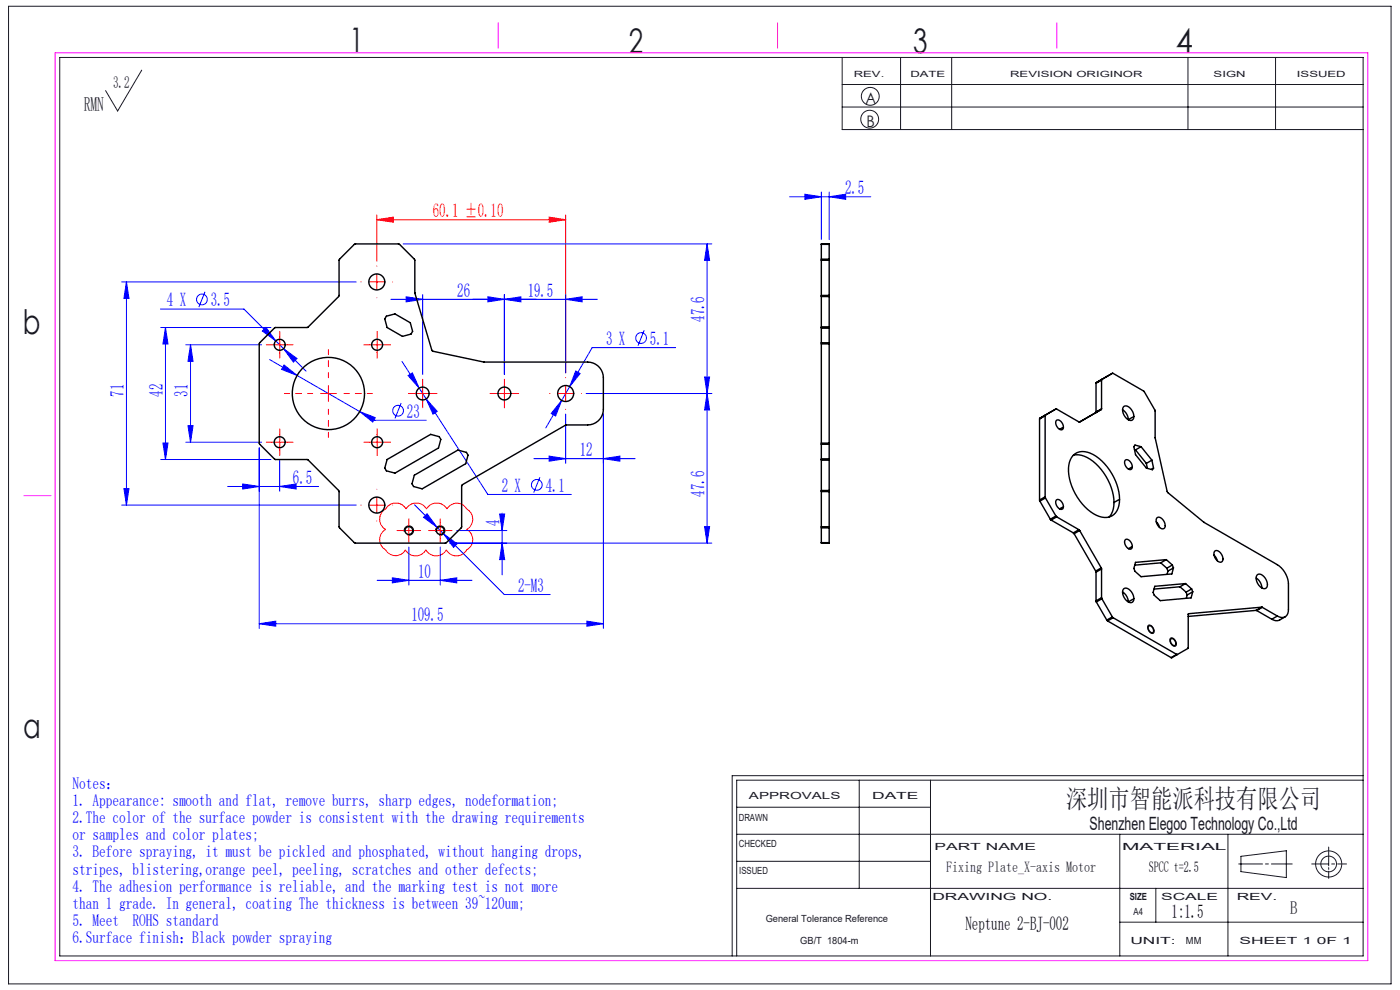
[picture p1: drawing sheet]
<svg xmlns="http://www.w3.org/2000/svg" width="297mm" height="210mm" viewBox="0 0 297 210" stroke-linecap="round" stroke-linejoin="round" font-family="sans-serif">
<g fill="none" stroke="#00f" stroke-width=".21">
<path d="M25.8 59.8h49.8M26.8 59.8v47.3M26.8 59.8l.6 3.5h-1.1zM85.5 51.7h65.5M150 51.7v63.5M150 51.7l.5 3.5h-1zM167.5 41.7h17.2M170.7 41.2l3.5 .5-3.5 .6zM174.2 40.7v10.1M175.9 41.7l3.5-.5v1.1zM175.9 40.7v10.1M34 65.6h17.8l6.7 6.7"/>
<path d="M34.1 69.5h23.4M35.1 69.5v28M35.1 69.5l.5 3.5h-1zM39.4 73.1h16.1M40.4 73.1v20.7M40.4 73.1l.6 3.5h-1.1zM43.5 61.9l-1.3 3.2M56.4 69.5l2.1 2.8-2.8-2.1zM57.2 76.3l5.8 3.3M58.5 72.3l6.4 6.4M60.2 74l2.8 2.1-.7 .7zM60.3 77.4l2.7 2.2-3.3-1.2z"/>
<path d="M63 79.6l16.5 9.6h10.9M82.9 63.5h43.8M85.3 76.7l18.2 28.2h17.7M86.2 63l3.5 .5-3.5 .5zM86.6 79.7l.9-.6 1.4 3.2zM89.7 62.5v16.9M103.5 63l3.5 .5-3.5 .5zM107 63.5l3.5-.5v1zM107 62.5v16.9M120 63.5l3.5-.5v1zM120 62.5v16.6M122.1 78.7l1 .5-2.2 2.8z"/>
<path d="M136.7 70.1l-1.3 3.2M143.3 73.7h-17.7l-9.8 17.1M149.5 80h1l-.5 3.5zM34.1 97.5h23.4M34.6 94h1l-.5 3.5zM39.4 93.8h16.1M39.9 90.3h1.1l-.6 3.5zM55 95v38.3M59.3 97.6v6.6M76.3 87.3l3.3 1.3-.5 .9zM85.1 85.5l-1.3 3.2M90.4 84.6l2.4 2.7-.9 .6z"/>
<path d="M113.3 97.3h21.4M116.5 96.8l3.5 .5-3.5 .5zM119.2 84.9l-1.3 3.3-1-.5zM120 87.8v10.5M124.4 83.5h26.6M128 97.3l3.5-.5v1zM128 87.8v45.5M150 83.5l.5 3.5h-1zM25.8 107.1h49.8M26.3 103.6h1.1l-.6 3.5zM48.3 103.2h19.3M51.5 102.7l3.5 .5-3.5 .5z"/>
<path d="M59.3 103.2l3.5-.5v1zM86.7 116v8.1M87.9 107.1l19.1 19h9.7M90.6 109l2.1 2.8-2.9-2.1zM93.4 116v8.1M94.1 113.2l2.9 2.1-.8 .8zM95.5 115.2h55.5M96.9 112.5h10.6M106 109h1.1l-.6 3.5zM106.5 115.2l.6 3.5h-1.1zM106.5 108.8v13.1M114.5 101.2l-1.3 3.3"/>
<path d="M149.5 111.7h1l-.5 3.5zM55 132.3l3.5-.5v1zM55 132.3h73M80 123.1h20.1M83.2 122.6l3.5 .5-3.5 .5zM93.4 123.1l3.5-.5v1zM124.5 131.8l3.5 .5-3.5 .5z"/>
<circle cx="42.8" cy="63.5" r="1.14"/>
<circle cx="136" cy="71.7" r="1.14"/>
<circle cx="84.4" cy="87.1" r="1.14"/>
<circle cx="113.9" cy="102.9" r="1.14"/>
</g>
<g fill="none" stroke="#191924" stroke-width=".21">
<path d="M1.8 1.3h293.3v207.4h-293.3zM12.7 12.2h276.5v190.6h-276.5zM30.1 14.9l-5.1 8.6-2.6-4.3M178.7 12.2v15.3h110.5M178.7 17.9h110.5M191.1 12.2v15.3M201.9 12.2v15.3M252 12.2v15.3M270.6 12.2v15.3M178.7 22.7h110.5M156.3 177h132.9M156.3 171.2h41.1"/>
<path d="M182.3 165.5v22.9M197.4 165.5v37.3M237.6 177v25.8M260.5 177v25.8M281.9 179.7v4M289.2 165.5h-132.9v37.3M289.2 164.5h-133.9v38.3M156.3 188.4h132.9M156.3 182.7h41.1M237.6 195.6h51.6M245.2 188.4v7.2M262.8 183.3h5"/>
<path d="M263.3 181.6l9.6-1.1v5.7l-9.6-1.3zM268.5 183.3h.6M269.7 183.3h4.4M278.3 183.3h3.6M281.9 184v.4M281.9 184.8v1.5M282.5 183.3h.6M283.8 183.3h1.9"/>
<circle cx="184.5" cy="25.3" r="1.89"/>
<circle cx="184.6" cy="20.4" r="1.89"/>
<circle cx="281.9" cy="183.3" r="1.67"/>
<circle cx="281.9" cy="183.3" r="2.77"/>
</g>
<g fill="none" stroke="#f00" stroke-width=".21">
<path d="M78.3 59.8h3.3M79.9 58.1v3.4M79.9 46.6l3.5-.5v1zM79.9 45.6v9.8M79.9 46.6h40.1M116.5 46.1l3.5 .5-3.5 .5zM120 45.6v33.5M57.7 73.1h3.3M59.3 71.5v3.3M78.3 73.1h3.4M80 71.5v3.3M57.7 93.8h3.3"/>
<path d="M59.3 92.1v3.4M68 83.5h3.3M69.7 81.8v3.3M78.3 93.8h3.4M80 92.1v3.4M88 83.5h3.3M89.7 81.8v3.3M105.3 83.5h3.4M107 81.8v3.3M118.3 83.5h3.4M120 81.8v3.3M78.3 107.1h3.3"/>
<path d="M79.9 105.5v3.3M82.2 107.4a2.47 2.47 0 0 1 4 .6 2.48 2.48 0 0 1 4.3 0 2.47 2.47 0 0 1 4.3 0 2.4 2.4 0 0 1 4.2 0 2.48 2.48 0 0 1 0 4.3 2.47 2.47 0 0 1 0 4.3 2.47 2.47 0 0 1-4.3 0 2.48 2.48 0 0 1-4.4 0 2.47 2.47 0 0 1-4.3 0 2.4 2.4 0 0 1-4.2 0 2.47 2.47 0 0 1 0-4.3 2.48 2.48 0 0 1 0-4.3zM85.1 112.5h3.3M86.7 110.9v3.3M91.7 112.5h3.4M93.4 110.9v3.3"/>
</g>
<path d="M85.8 112.8a1 1 0 0 1 .8-1.3 1 1 0 0 1 1.1 1.1 1 1 0 0 1-1.2 .9M92.4 112.8a1 1 0 0 1 .9-1.3 1 1 0 0 1 1.1 1.1 1 1 0 0 1-1.3 .9M243.6 132.7a1.07 1.07 0 0 1 1.3 1.3l-.1 .2a.84 .84 0 0 1-1.3-.8zM248.3 135.4a1.07 1.07 0 0 1 1.3 1.3l-.1 .2a.84 .84 0 0 1-1.3-.7z" fill="none" stroke="#000" stroke-width=".21"/>
<path d="M11.7 11.2h278.5v192.6h-278.5zM105.7 4.8v5.4M165 4.8v5.4M224.2 4.8v5.4M5.1 105.1h5.7" fill="none" stroke="#f0f" stroke-width=".21"/>
<path d="M66.3 83.5h-6M69.7 80.1v-6M69.7 86.8v6M73 83.5h6" fill="none" stroke="#f00" stroke-width=".21" stroke-dasharray="30.5 1.3 1.3 1.3" stroke-dashoffset="29.4"/>
<g fill="none" stroke="#f00" stroke-width=".21" stroke-dasharray="30.5 1.3 1.3 1.3">
<path d="M76.6 59.8h.1M79.9 56.5v-.1M83.3 59.8h.1M57.7 73.1h-1.2M59.3 71.5v-1.2M59.3 74.8v1.2M61 73.1h1.2M78.3 73.1h-1.1M79.9 63.1v.1M80 71.5v-1.2M80 74.8v1.2M81.7 73.1h1.1"/>
<path d="M57.7 93.8h-1.2M59.3 92.1v-1.1M59.3 95.5v1.1M61 93.8h1.2M78.3 93.8h-1.1M80 92.1v-1.1M80 95.5v1.1M81.7 93.8h1.1M88 83.5h-1.4M89.7 81.8v-1.4M89.7 85.1v1.4M91.3 83.5h1.4"/>
<path d="M105.3 83.5h-1.3M107 81.8v-1.4M107 85.1v1.4M108.7 83.5h1.3M116.7 83.5h-.1M120 80.1h.1M120 86.8h.1M123.3 83.5h.1M76.6 107.1h.1M79.9 103.8h.1M79.9 110.5h.1M83.3 107.1h.1"/>
<path d="M85.1 112.5h-.9M86.7 110.9v-.9M86.7 114.2v.8M88.4 112.5h.8M91.7 112.5h-.8M93.4 110.9v-.9M93.4 114.2v.8M95.1 112.5h.8"/>
</g>
<path d="M79.9 46.6l3.5-.5v1zM116.5 46.1l3.5 .5-3.5 .5z" fill="#f00"/>
<g fill="#00f">
<path d="M86.2 63l3.5 .5-3.5 .5zM107 63.5l3.5-.5v1zM60.3 77.4l-.6 1 3.3 1.2zM76.3 87.3l2.8 2.2 .5-.9zM60.2 74l2.1 2.8 .7-.7zM56.4 69.5l-.7 .7 2.8 2.1zM119.2 84.9l-2.3 2.8 1 .5zM122.1 78.7l-1.2 3.3 2.2-2.8zM103.5 63l3.5 .5-3.5 .5zM120 63.5l3.5-.5v1zM86.6 79.7l2.3 2.6-1.4-3.2zM90.4 84.6l1.5 3.3 .9-.6zM116.5 96.8l3.5 .5-3.5 .5zM128 97.3l3.5-.5v1zM83.2 122.6l3.5 .5-3.5 .5zM93.4 123.1l3.5-.5v1zM90.6 109l-.8 .7 2.9 2.1zM94.1 113.2l2.1 2.9 .8-.8z"/>
<path d="M170.7 41.2l3.5 .5-3.5 .6zM175.9 41.7l3.5-.5v1.1z"/>
<path d="M149.5 80h1l-.5 3.5zM150 51.7l.5 3.5h-1z"/>
<path d="M35.1 69.5l.5 3.5h-1zM34.6 94h1l-.5 3.5zM40.4 73.1l.6 3.5h-1.1zM39.9 90.3h1.1l-.6 3.5zM150 83.5l.5 3.5h-1zM149.5 111.7h1l-.5 3.5zM26.8 59.8l.6 3.5h-1.1zM26.3 103.6h1.1l-.6 3.5zM106 109h1.1l-.6 3.5zM106.5 115.2l.6 3.5h-1.1z"/>
<path d="M51.5 102.7l3.5 .5-3.5 .5zM59.3 103.2l3.5-.5v1zM55 132.3l3.5-.5v1zM124.5 131.8l3.5 .5-3.5 .5z"/>
</g>
<g fill="none" stroke="#000" stroke-width=".3">
<path d="M75.2 51.8l9.4-.1 3.3 3.3 .1 7.2 3.8 12.3 10.9 2.3h22a3.3 3.3 0 0 1 3.3 3.3v6.7a3.3 3.3 0 0 1-3.3 3.3l-4.7 .1-21.9 12.6-.2 .3v8.7l-3.3 3.4-19.4-.1-3.3-3.3-.1-7.8-6.5-6.5h-6.9l-3.4-3.5v-21.2l3.4-3.3 6.9-.1 6.5-6.5 .1-7.8zM174.2 55v.2M174.2 51.8h1.7M174.2 51.8v3.2M174.2 55.2v7.5M174.2 55.2h1.7M174.2 55h1.7M175.9 55v.2M175.9 51.8v3.2M175.9 55.2v7.5M82 67.1l1.8-.5 3.2 1.9 .5 1.8-.3 .6-1.8 .5-3.3-1.9-.5-1.8zM174.2 72.7v.2"/>
<path d="M174.2 69.5v.1M174.2 69.4v.1M174.2 62.7v.2M174.2 69.5h1.7M174.2 72.9h1.7M174.2 62.9v6.5M174.2 69.6v3.1M174.2 72.9v21.1M174.2 72.7h1.7M174.2 69.6h1.7M174.2 69.4h1.7M174.2 62.9h1.7"/>
<path d="M174.2 62.7h1.7M175.9 72.7v.2M175.9 69.5v.1M175.9 69.4v.1M175.9 62.7v.2M175.9 62.9v6.5M175.9 69.6v3.1M175.9 72.9v21.1M82.1 97.5l9.3-5.4 1.8 .5 .3 .6-.5 1.8-9.2 5.4-1.8-.5-.4-.6zM174.2 94v.2M174.2 97.4v.1M174.2 97.5v.1"/>
<path d="M174.2 97.5h1.7M174.2 94.2h1.7M174.2 94h1.7M174.2 94.2v3.2M174.2 97.6v6.4M174.2 97.4h1.7M174.2 97.6h1.7M175.9 94v.2M175.9 97.4v.1M175.9 97.5v.1M175.9 94.2v3.2M175.9 97.6v6.4"/>
<path d="M220.5 88.9v17.2M221.7 88.2v17.2M221.7 88.2l-1.2 .7M221.8 88l-.1 .2M224.2 89.1a1.38 1.38 0 0 1 1.3 2 1.25 1.25 0 0 1-1.5-1.6zM225.4 90.7l-.6 .4M227.7 96.6a3.4 3.4 0 0 1 4.2-.2 11.4 11.4 0 0 1 5.5 10.8 3.1 3.1 0 0 1-4.9 2.1 11.5 11.5 0 0 1-5.8-10.7 3.7 3.7 0 0 1 1-2zM227.7 96.6a5.4 5.4 0 0 1 4.8 1.8 12.2 12.2 0 0 1 3.8 8.2M232.5 87.4l-.1 .1M232.5 81.3v6.1M232.6 81.2l3.5-2 6.6 3.8 2.3 4.1 .1 5.8 2.6 11.5 7.7 6.4 15.6 9a5.2 5.2 0 0 1 2.3 4.1v5.4a1.44 1.44 0 0 1-.7 1.5 1.44 1.44 0 0 1-1.6-.1M232.6 81.2l-.1 .1"/>
<path d="M233.7 86.7l-4.7 2.8-4.9-2.8-3.6 2.2M233.7 80.6l.1-.1-1.2 .7M233.7 80.6v6.1M233.7 86.7l-1.2 .7M233.7 80.6l-1.2 .7M238.1 86.9l1 1 .3 1.1 .9-.5M238.4 86.2a1.68 1.68 0 0 1 2 1.4l.1 .4a.87 .87 0 0 1-.4 1.2 .87 .87 0 0 1-1.2-.5 1.91 1.91 0 0 1-.5-2.5zM238.8 97.6a1.38 1.38 0 0 1 1.3 1.9 1.25 1.25 0 0 1-1.5-1.6zM240 99.2l-.6 .3M240.7 95.4h.2M240.9 95.4l2.3 2.9M242.1 94.8l-1.3-.4-.3 .3 .4 1.7 2.3 2.9 1.3 .3 .2-.3"/>
<path d="M242.1 94.8l2.3 2.8M242.1 94.8l-1.2 .6M243.2 98.3l.2 1.1M244.4 97.6l.3 1.7M244.4 97.6l-1.2 .7M244.7 99.3l-.5 .3M87.9 100.8l9.2-5.3 1.9 .5 .3 .5-.5 1.9-9.2 5.3-1.9-.5-.3-.6zM174.2 104v.3M174.2 111.7v.3M174.2 115.1h1.7M174.2 104.3v7.4M174.2 112v3.1"/>
<path d="M174.2 104h1.7M174.2 104.3h1.7M174.2 111.7h1.7M174.2 112h1.7M175.9 104v.3M175.9 111.7v.3M175.9 104.3v7.4M175.9 112v3.1M220.5 106.1l.1 .2M220.6 106.3l2.2 3.8M221.7 105.4l.1 .2M221.7 105.4l-1.2 .7"/>
<path d="M221.8 105.6l2.2 3.9M221.8 105.6l-1.2 .7M222.8 110.1l.2 .2M223 110.3l4.7 2.7M224 109.5l.2 .1M224 109.5l-1.2 .6M224.2 109.6l4.7 2.8M224.2 109.6l-1.2 .7M224.2 106a1.38 1.38 0 0 1 1.3 1.9 1.25 1.25 0 0 1-1.5-1.5zM225.4 107.6l-.6 .4M227.7 113l.2 .2M227.9 113.2l4.5 7.9"/>
<path d="M228.9 112.4l.1 .1M228.9 112.4l-1.2 .6M229 112.5l4.6 8M229 112.5l-1.1 .7M236.3 106.6a4.2 4.2 0 0 1-1 3.1M237.3 106l-1 .6M238.8 114.4a1.38 1.38 0 0 1 1.3 2 1.25 1.25 0 0 1-1.5-1.6zM240 116l-.6 .4M245.3 110.7l.5 .6 .2 .6M245.5 109.8a1.49 1.49 0 0 1 1.7 1.7 .67 .67 0 0 1-.5 .7 .67 .67 0 0 1-.8-.4l-.6-.9v-.7zM246.2 119.4l-5.5 .5M246.2 119.4l1.3 1.1"/>
<path d="M247.4 118.7l-6.5 .6-.4 1.3 .3 .6 1.3 1.1 6.5-.6 .3-1.2M247.4 118.7l1.3 1.1M247.4 118.7l-1.2 .7M248.7 119.8l.2 .7M248.7 119.8l-1.2 .7M257.5 117.8l.5 .5 .2 .7M257.7 116.9a1.49 1.49 0 0 1 1.8 1.7 .67 .67 0 0 1-.6 .7 .67 .67 0 0 1-.7-.4l-.6-.9-.1-.7zM232.4 121.1l.1 .3M232.5 127.5l.1 .2M232.5 121.4v6.1M232.6 127.7l2.2 3.8M233.6 120.5l.1 .2"/>
<path d="M233.6 120.5l-1.2 .6M233.7 126.8l.1 .2M233.7 120.7v6.1M233.7 126.8l-1.2 .7M233.7 120.7l-1.2 .7M233.8 127l2.2 3.9M233.8 127l-1.2 .7M234.8 131.5l.2 .2M235 131.7l13.4 7.8M236 130.9l.1 .1M236 130.9l-1.2 .6M236.1 131l13.5 7.8"/>
<path d="M236.1 131l-1.1 .7M238.1 125.6l1 1 .3 1.1 .9-.6M238.4 124.9a1.68 1.68 0 0 1 2 1.4l.1 .3a.87 .87 0 0 1-.4 1.2 .87 .87 0 0 1-1.2-.5 1.91 1.91 0 0 1-.5-2.4zM243.7 132.8a.95 .95 0 0 1 .9 1.4 .95 .95 0 0 1-.9-1.4zM247.5 120.5l.3 .6M247.8 121.1l-.2 .7M248.4 135.5a.95 .95 0 0 1 .9 1.4 .95 .95 0 0 1-.9-1.4zM248.9 120.5l-1.1 .6M249.6 138.8h.2M249.6 138.8l-1.2 .7M249.8 138.8l-1.4 .7M250.3 124.5l-5.5 .5"/>
<path d="M250.3 124.5l1.3 1.1M251.5 123.8l-6.5 .6-.4 1.3 .3 .6 1.3 1.1 6.5-.6 .3-1.3M251.5 123.8l1.3 1.1M251.5 123.8l-1.2 .7M251.6 125.6l.2 .6M251.8 126.2l-.1 .7M252.2 130.2l-.1 .1v7.2l-2.3 1.3M252.2 130.2h-.1M252.8 124.9l.2 .6M252.8 124.9l-1.2 .7M253 125.5l-1.2 .7M266.5 129.5h.1"/>
<path d="M266.5 129.5l-14.4 1.3M266.5 122.6l.8 .8 .4 1.3M266.6 129.5l3.2 1.9M266.8 121.9a1.78 1.78 0 0 1 2 1.8 .87 .87 0 0 1-.4 1.2 .87 .87 0 0 1-1.1-.5 1.91 1.91 0 0 1-.5-2.5zM267.7 128.8h.1M267.7 128.8l-15.5 1.4M267.7 128.8l-1.2 .7M267.8 128.8l3.2 1.9M267.8 128.8l-1.2 .7M271 130.7l-1.2 .7M272.6 130.8a2.66 2.66 0 0 1-2 .9l-.8-.3"/>
<circle cx="79.9" cy="59.8" r="1.7"/>
<circle cx="59.3" cy="73.1" r="1.17"/>
<circle cx="80" cy="73.1" r="1.17"/>
<circle cx="59.3" cy="93.8" r="1.17"/>
<circle cx="69.7" cy="83.5" r="7.7"/>
<circle cx="80" cy="93.8" r="1.17"/>
<circle cx="89.7" cy="83.5" r="1.37"/>
<circle cx="107" cy="83.5" r="1.37"/>
<circle cx="120" cy="83.5" r="1.7"/>
<circle cx="79.9" cy="107.1" r="1.7"/>
<circle cx="86.7" cy="112.5" r=".83"/>
<circle cx="93.4" cy="112.5" r=".83"/>
</g>
<g font-size="7.2" fill="#191924">
<text x="74.1" y="11">1</text>
<text x="133.4" y="11.2">2</text>
<text x="193.7" y="11.3">3</text>
<text x="249.4" y="11.3">4</text>
<text x="4.8" y="70.9">b</text>
<text x="4.9" y="156.5">a</text>
</g>
<text font-size="5.6" fill="#191924" x="226.2" y="171.5">深圳市智能派科技有限公司</text>
<text font-size="4.2" fill="#191924" x="17.8" y="23.5">RMN</text>
<g font-size="4.1" fill="#00f">
<text x="179.3" y="41.2">2.5</text>
<text x="35.4" y="65">4 X</text>
<text x="44.7" y="65">3.5</text>
<text x="97" y="62.9">26</text>
<text x="111.9" y="62.9">19.5</text>
<text x="149.4" y="68.3" transform="rotate(-90 149.4 68.3)">47.6</text>
<text x="128.6" y="73.2">3 X</text>
<text x="137.9" y="73.2">5.1</text>
<text x="26.3" y="84.2" transform="rotate(-90 26.3 84.2)">71</text>
<text x="34.5" y="84.2" transform="rotate(-90 34.5 84.2)">42</text>
<text x="39.8" y="84.2" transform="rotate(-90 39.8 84.2)">31</text>
<text x="86.3" y="88.6">23</text>
<text x="123" y="96.7">12</text>
<text x="62.1" y="102.6">6.5</text>
<text x="106.4" y="104.3">2 X</text>
<text x="115.8" y="104.3">4.1</text>
<text x="149.4" y="105.4" transform="rotate(-90 149.4 105.4)">47.6</text>
<text x="106" y="111.6" transform="rotate(-90 106 111.6)">4</text>
<text x="88.7" y="122.5">10</text>
<text x="109.9" y="125.5">2-M3</text>
<text x="87.3" y="131.7">109.5</text>
</g>
<text font-size="4.1" fill="#f00" x="91.8" y="46">60.1 ±0.10</text>
<g font-size="4.1">
<text x="204.8" y="197.3">Neptune 2-BJ-002</text>
<text x="248.5" y="194.8">1:1.5</text>
</g>
<g font-size="3.9" fill="#191924">
<text x="231.2" y="176">Shenzhen Elegoo Technology Co.,Ltd</text>
<text x="273.7" y="193.8">B</text>
</g>
<text font-size="3.5" fill="#191924" x="24" y="18.7">3.2</text>
<g font-size="3.5" fill="#00f">
<text x="15.4" y="167.3">Notes：</text>
<text x="15.4" y="171">1. Appearance: smooth and flat, remove burrs, sharp edges, nodeformation;</text>
<text x="15.4" y="174.6">2.The color of the surface powder is consistent with the drawing requirements</text>
<text x="15.4" y="178.2">or samples and color plates;</text>
<text x="15.4" y="181.9">3. Before spraying, it must be pickled and phosphated, without hanging drops,</text>
<text x="15.4" y="185.5">stripes, blistering,orange peel, peeling, scratches and other defects;</text>
<text x="15.4" y="189.2">4. The adhesion performance is reliable, and the marking test is not more</text>
<text x="15.4" y="192.8">than 1 grade. In general, coating The thickness is between 39~120um;</text>
<text x="15.4" y="196.4">5. Meet</text>
<text x="28.1" y="196.4">ROHS standard</text>
<text x="15.4" y="200.1">6.Surface finish：Black powder spraying</text>
</g>
<g font-size="3.4" fill="#191924">
<text x="183.6" y="22">A</text>
<text x="183.8" y="27">B</text>
</g>
<text font-size="3.2" fill="#191924" x="200.7" y="185">Fixing Plate_X-axis Motor</text>
<text font-size="3.2" x="243.7" y="185">SPCC t=2.5</text>
<g font-size="2.1" fill="#191924">
<text x="158.9" y="169.5">APPROVALS</text>
<text x="185" y="169.5">DATE</text>
<text x="156.7" y="174.2">DRAWN</text>
<text x="156.7" y="179.7">CHECKED</text>
<text x="156.8" y="185.4">ISSUED</text>
<text x="198.2" y="180.4">PART NAME</text>
<text x="238" y="180.4">MATERIAL</text>
<text x="197.8" y="191">DRAWING NO.</text>
<text x="239.7" y="191">SIZE</text>
<text x="246.3" y="191">SCALE</text>
<text x="262.4" y="191">REV.</text>
<text x="162.4" y="195.6">General Tolerance Reference</text>
<text x="240.5" y="194.1">A4</text>
<text x="169.8" y="200.2">GB/T 1804-m</text>
<text x="239.8" y="200.2">UNIT:</text>
<text x="251.6" y="200.2">MM</text>
<text x="262.9" y="200.2">SHEET 1 0F 1</text>
</g>
<g font-size="1.8" fill="#191924">
<text x="181.1" y="16.3">REV.</text>
<text x="193.1" y="16.3">DATE</text>
<text x="214.3" y="16.3">REVISION ORIGINOR</text>
<text x="257.5" y="16.3">SIGN</text>
<text x="275.1" y="16.3">ISSUED</text>
</g>
</svg>
